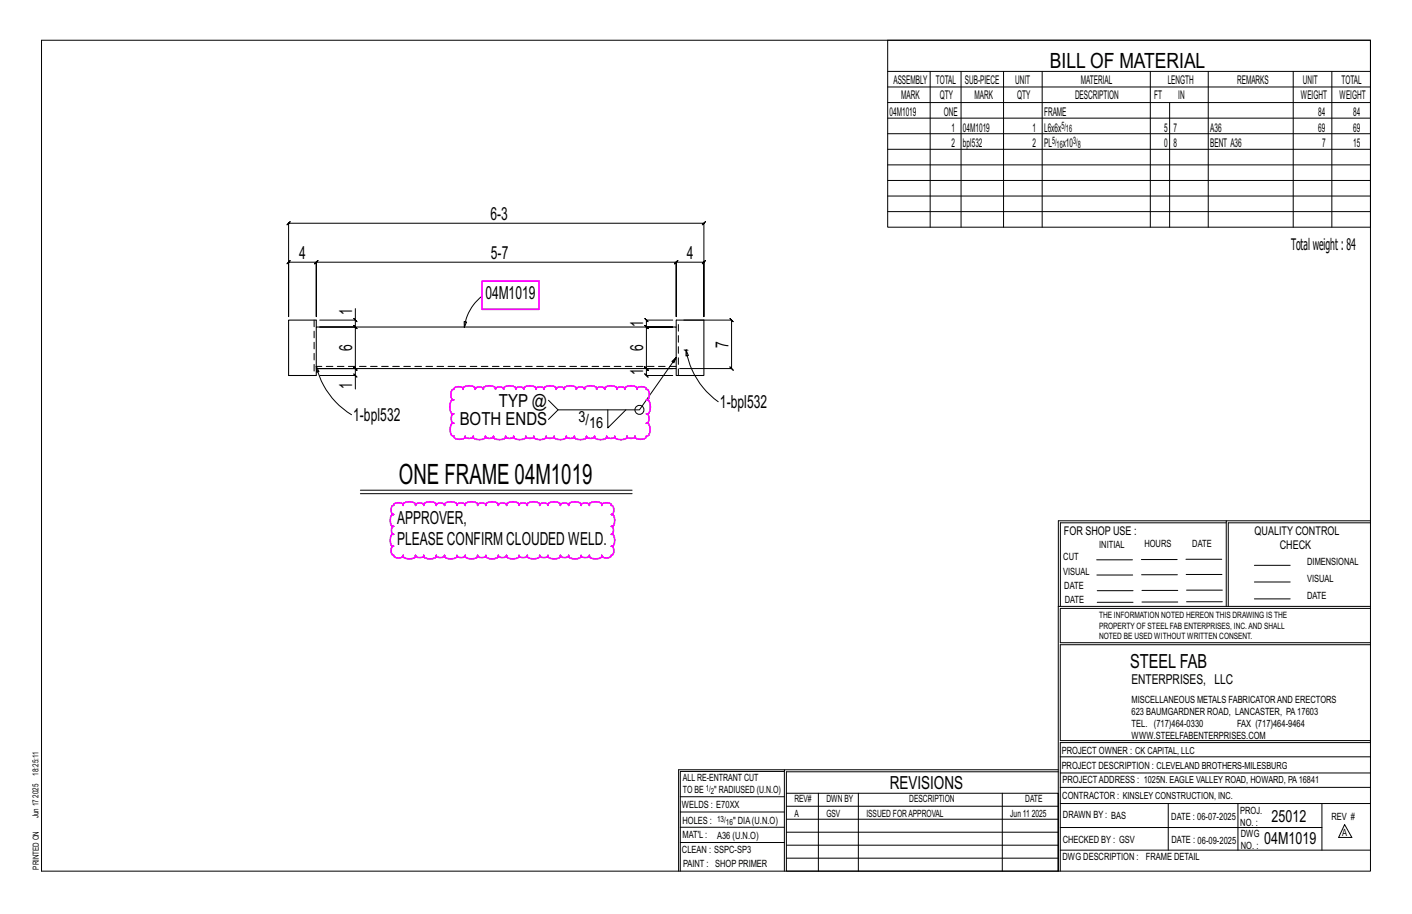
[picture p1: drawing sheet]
<svg xmlns="http://www.w3.org/2000/svg" width="432mm" height="279mm" viewBox="0 0 432 279" stroke-linecap="round" stroke-linejoin="round" font-family="sans-serif">
<g fill="none" stroke="#000" stroke-width=".31">
<path d="M12.7 12.3h406.4v254h-406.4zM271.5 12.3h147.6v57.2h-147.6zM271.5 21.8h147.6M271.5 26.6h147.6M271.5 31.4h147.6M271.5 36.1h147.6M284.5 21.8v47.7M293.9 21.8v47.7M306.9 21.8v47.7M318.7 21.8v47.7M351.8 21.8v47.7M357.7 31.4v38.1"/>
<path d="M369.5 21.8v47.7M395.5 21.8v47.7M407.3 21.8v47.7M271.5 40.9h147.6M271.5 45.6h147.6M271.5 50.4h147.6M271.5 55.2h147.6M271.5 59.9h147.6M88.3 68.2l-.5 .5 1-1-.5 .5h127l-.5 .5 1-1-.5 .5v28.6v-16.6l.5-.5-1 1 .5-.5h-8.5l.5-.5-1 1 .5-.5v16.6v-16.6l.5-.5-1 1 .5-.5h-110.1l.5-.5-1 1 .5-.5v16.6v-16.6l.5-.5-1 1 .5-.5h-8.4l.5-.5-1 1 .5-.5v16.6zM271.5 64.7h147.6M108.2 97.4l1 1zM108.7 97.9v2.1l-.5-.5 1 1-.5-.5h-10.9h10.9l-.5-.5 1 1-.5-.5v12.7l-.5-.5 1 1-.5-.5h-10.9h10.9l-.5-.5 1 1-.5-.5v2.1"/>
<path d="M108.7 94.3v3.6h-10.9M141.9 98.3l.8 .1-.7 1.7zM147.4 90.6a14.3 14.3 0 0 0-5.4 9.5M205.7 97.9h-8l-.5-.5 1 1-.5-.5v2.1l-.5-.5 1 1-.5-.5h8h-8l-.5-.5 1 1-.5-.5v12.7l-.5-.5 1 1-.5-.5h8h-8l-.5-.5 1 1-.5-.5v2.1l-.5-.5 1 1-.5-.5h8M209.1 97.9h14.6l-.5-.5 1 1-.5-.5v14.8l-.5-.5 1 1-.5-.5h-15.9M96.7 112l.9 1.6-.8 .2zM96.7 112a23.9 23.9 0 0 0 10.8 14.8M97.8 114.8h10.9v4.1M108.2 114.3l1 1zM206.8 109.3l-1.3 1.2 .6 .4 .7-1.6-11.3 16h-24.8l-3-2.9M209.2 107h.6M209.8 107l.7 1.7-.7 .1z"/>
<path d="M209.8 107a24.3 24.3 0 0 0 9.8 15.8M209.8 107l.6 .1M170.7 125.3l-3 2.9M185.9 125.3v5.5l5.5-5.5M110.2 149.9h83.1M110.2 150.9h83.1M375 159.8h-50.7v25.6M375 159.2h-51.3l-.1 107.1M419.1 159.2h-44.1v26.2M419.1 159.8h-43.5v25.6M335.4 171.1h10.9M335.4 175.8h11"/>
<path d="M349 171h11M349.1 175.7h11M362.7 171h10.9M362.7 175.6h11M383.6 172.8h11M383.6 177.9h11M323.7 185.4h95.4M335.5 184.1h11M335.5 180.6h11M349.2 184h11M349.2 180.5h11M362.9 180.4h10.9"/>
<path d="M362.9 184h10.9M383.6 183.1h11M419.1 186h-94.9v10.5h94.9M419.1 197.1h-94.9v29.3h94.9v.6h-94.9v39.3M239.9 235.8h-31.9v30.5M239.9 235.3h-32.4v31M323.6 235.3h-83.7v31M323.6 235.9h-83.1v6.6M324.2 236.3h94.9M324.2 231.4h94.9M208 252.9h31.9M208 257.5h31.9"/>
<path d="M208 243.6h31.9M208 248.2h31.9M240.5 242.5h83.1v23.8h-83.1zM240.5 258.4h83.1M240.5 254.4h83.1M240.5 250.4h83.1M240.5 246.5h83.1M250.3 242.5v23.8M262.5 242.5v23.8M306.5 242.5v23.8M324.2 253h80.1M324.2 245.6h94.9"/>
<path d="M324.2 259.9h94.9M324.2 240.7h94.9M357.3 245.6v14.3M378.6 245.6v14.3M404.3 245.6v14.3M411.2 252.1l2.2 3.9h-4zM240.5 262.3h83.1"/>
<circle cx="195.5" cy="125.3" r="1.38"/>
</g>
<path d="M96.7 100h110.1v12.7h-110.1zM96.7 100v-2.1h-8.4v16.9h8.4v-2.1M206.8 100v-2.1h8.5v16.9h-8.5v-2.1" fill="none" stroke="#000" stroke-width=".32"/>
<path d="M96.1 97.9v16.9M206.8 112h-110.1M207.4 114.8v-16.9" fill="none" stroke="#000" stroke-width=".31" stroke-dasharray="2 1.4"/>
<path d="M147.4 85.9h17.5v8.7h-17.5zM138.2 119.2l.7-.2-.1-.2a2.06 2.06 0 0 1 2.9 0l-.1 .2v-.3a2.74 2.74 0 0 1 3.8 0l-.1 .3v-.2a1.83 1.83 0 0 1 2.5 0v.2v-.3a2.74 2.74 0 0 1 3.8 0l-.1 .3v-.2a1.83 1.83 0 0 1 2.5 0v.2v-.3a2.74 2.74 0 0 1 3.8 0l-.1 .3v-.2a1.83 1.83 0 0 1 2.5 0v.2v-.3a2.74 2.74 0 0 1 3.7 0v.3v-.2a1.83 1.83 0 0 1 2.5 0v.2l-.1-.3a2.74 2.74 0 0 1 3.8 0v.3v-.2a1.83 1.83 0 0 1 2.5 0v.2l-.1-.3a2.74 2.74 0 0 1 3.8 0v.3l-.1-.2a1.83 1.83 0 0 1 2.6 0l-.1 .2v-.3a2.74 2.74 0 0 1 3.8 0v.3l-.1-.2a1.83 1.83 0 0 1 2.5 0v.2v-.3a2.74 2.74 0 0 1 3.8 0l-.1 .3v-.2a1.83 1.83 0 0 1 2.5 0v.2v-.3a2.74 2.74 0 0 1 3.8 0l-.1 .3v-.2a2.06 2.06 0 0 1 2.8 0v.2h.3a2.37 2.37 0 0 1 0 3.3l-.3-.1h.4a3.1 3.1 0 0 1 .5 4.1l-.5 .3-.4-.1h.3a2.1 2.1 0 0 1 0 2.9h-.3l.4-.1a2.89 2.89 0 0 1 0 4h-.4v.3a2.51 2.51 0 0 1-3.4 0v-.3v.2a1.83 1.83 0 0 1-2.5 0v-.2l.1 .3a2.74 2.74 0 0 1-3.8 0v-.3v.2a1.83 1.83 0 0 1-2.5 0v-.2l.1 .3a2.74 2.74 0 0 1-3.8 0v-.3l.1 .2a1.83 1.83 0 0 1-2.6 0l.1-.2v.3a2.74 2.74 0 0 1-3.8 0v-.3l.1 .2a1.83 1.83 0 0 1-2.5 0v-.2v.3a2.74 2.74 0 0 1-3.8 0l.1-.3v.2a1.83 1.83 0 0 1-2.5 0v-.2v.3a2.74 2.74 0 0 1-3.8 0l.1-.3v.2a1.83 1.83 0 0 1-2.5 0v-.2v.3a2.74 2.74 0 0 1-3.7 0v-.3v.2a1.83 1.83 0 0 1-2.5 0v-.2l.1 .3a2.74 2.74 0 0 1-3.8 0v-.3v.2a1.83 1.83 0 0 1-2.5 0v-.2l.1 .3a2.74 2.74 0 0 1-3.8 0v-.3l.1 .2a1.83 1.83 0 0 1-2.6 0l.1-.2v.3a2.51 2.51 0 0 1-3.5 0l.1-.3h-.4a2.89 2.89 0 0 1 0-4l.4 .1h-.3a2.1 2.1 0 0 1 0-2.9h.3l-.5 .1a3.1 3.1 0 0 1-.4-4.1l.4-.3h.5l-.4 .1a2.34 2.34 0 0 1-.3-3.1zM120.6 154a2.39 2.39 0 0 1 2.7 .3v.2l-.1-.3a2.81 2.81 0 0 1 3.9 0v.3v-.2a1.87 1.87 0 0 1 2.5 0v.2v-.3a2.81 2.81 0 0 1 3.8 0v.3v-.2a1.87 1.87 0 0 1 2.6 0l-.1 .2v-.3a2.81 2.81 0 0 1 3.9 0l-.1 .3v-.2a1.87 1.87 0 0 1 2.6 0v.2l-.1-.3a2.81 2.81 0 0 1 3.9 0v.3l-.1-.2a1.87 1.87 0 0 1 2.6 0v.2v-.3a2.81 2.81 0 0 1 3.8 0v.3v-.2a1.87 1.87 0 0 1 2.5 0v.2v-.3a2.81 2.81 0 0 1 3.9 0l-.1 .3v-.2a1.87 1.87 0 0 1 2.6 0v.2l-.1-.3a2.81 2.81 0 0 1 3.9 0l-.1 .3v-.2a1.87 1.87 0 0 1 2.6 0v.2l-.1-.3a2.81 2.81 0 0 1 3.9 0v.3l-.1-.2a1.87 1.87 0 0 1 2.6 0v.2v-.3a2.81 2.81 0 0 1 3.8 0v.3v-.2a1.87 1.87 0 0 1 2.6 0l-.1 .2v-.3a2.81 2.81 0 0 1 3.9 0l-.1 .3v-.2a2.1 2.1 0 0 1 2.9 0v.2h.2a2.02 2.02 0 0 1 0 2.8h-.2l.3-.1a2.69 2.69 0 0 1 0 3.7h-.3h.2a1.79 1.79 0 0 1 0 2.4h-.2h.3a2.69 2.69 0 0 1 0 3.7h-.3l.2-.1a2.02 2.02 0 0 1 0 2.8h-.2v.3a2.1 2.1 0 0 1-2.9 0v-.3l.1 .4a2.81 2.81 0 0 1-3.9 0v-.4l.1 .2a1.87 1.87 0 0 1-2.6 0v-.2v.4a2.81 2.81 0 0 1-3.8 0v-.4v.2a1.87 1.87 0 0 1-2.6 0l.1-.2v.4a2.81 2.81 0 0 1-3.9 0l.1-.4v.2a1.87 1.87 0 0 1-2.6 0v-.2l.1 .4a2.81 2.81 0 0 1-3.9 0l.1-.4v.2a1.87 1.87 0 0 1-2.6 0v-.2l.1 .4a2.81 2.81 0 0 1-3.9 0v-.4v.2a1.87 1.87 0 0 1-2.5 0v-.2v.4a2.81 2.81 0 0 1-3.8 0v-.4v.2a1.87 1.87 0 0 1-2.6 0l.1-.2v.4a2.81 2.81 0 0 1-3.9 0l.1-.4v.2a1.87 1.87 0 0 1-2.6 0v-.2l.1 .4a2.81 2.81 0 0 1-3.9 0v-.4l.1 .2a1.87 1.87 0 0 1-2.6 0v-.2v.4a2.81 2.81 0 0 1-3.8 0v-.4v.2a1.87 1.87 0 0 1-2.5 0v-.2v.4a2.81 2.81 0 0 1-3.9 0l.1-.4v.3a2.1 2.1 0 0 1-2.9 0v-.3h-.2a2.02 2.02 0 0 1 0-2.8l.2 .1h-.3a2.69 2.69 0 0 1 0-3.7h.3h-.2a1.79 1.79 0 0 1 0-2.4h.2h-.3a2.69 2.69 0 0 1 0-3.7l.3 .1h-.2a2.02 2.02 0 0 1 0-2.8h.2z" fill="none" stroke="#f0f" stroke-width=".5"/>
<text font-size="8.6" x="122" y="147.9">ONE FRAME 04M1019</text>
<text font-size="6.4" x="321.1" y="20.7">BILL OF MATERIAL</text>
<text font-size="5.9" x="345.6" y="204.1">STEEL FAB</text>
<g font-size="5.5">
<text x="150" y="67.3">6-3</text>
<text x="91.5" y="79.2">4</text>
<text x="150.1" y="79.2">5-7</text>
<text x="210" y="79.2">4</text>
<text x="148.4" y="91.5">04M1019</text>
<text x="107.7" y="96.4" transform="rotate(-90 107.7 96.4)">1</text>
<text x="196.7" y="99.9" transform="rotate(-90 196.7 99.9)">1</text>
<text x="107.7" y="107.3" transform="rotate(-90 107.7 107.3)">6</text>
<text x="196.7" y="107.3" transform="rotate(-90 196.7 107.3)">6</text>
<text x="222.7" y="106.3" transform="rotate(-90 222.7 106.3)">7</text>
<text x="107.7" y="118.9" transform="rotate(-90 107.7 118.9)">1</text>
<text x="196.7" y="114.8" transform="rotate(-90 196.7 114.8)">1</text>
<text x="152.6" y="124.3">TYP @</text>
<text x="220.2" y="124.7">1-bpl532</text>
<text x="108" y="128.7">1-bpl532</text>
<text x="140.6" y="129.8">BOTH ENDS</text>
<text x="121.5" y="160.1">APPROVER,</text>
<text x="121.5" y="166.7">PLEASE CONFIRM CLOUDED WELD.</text>
<text x="272.2" y="241.1">REVISIONS</text>
</g>
<g font-size="5.1">
<text x="388.9" y="251.3">25012</text>
<text x="386.6" y="258.1">04M1019</text>
</g>
<text font-size="4.9" x="394.8" y="76.4">Totalweight : 84</text>
<g font-size="4.7">
<text x="176.9" y="129.1">3/</text>
<text x="180.1" y="130.8">16</text>
</g>
<text font-size="4.2" x="346" y="209.1">ENTERPRISES, LLC</text>
<g font-size="3.7">
<text x="273.2" y="25.6">ASSEMBLY</text>
<text x="286.2" y="25.6">TOTAL</text>
<text x="295.1" y="25.6">SUB-PIECE</text>
<text x="310.4" y="25.6">UNIT</text>
<text x="330.5" y="25.6">MATERIAL</text>
<text x="357.1" y="25.6">LENGTH</text>
<text x="378.3" y="25.6">REMARKS</text>
<text x="398.4" y="25.6">UNIT</text>
<text x="410.2" y="25.6">TOTAL</text>
<text x="272.1" y="35.5">04M1019</text>
<text x="275.6" y="30.4">MARK</text>
<text x="287.4" y="30.4">QTY</text>
<text x="288.6" y="35.5">ONE</text>
<text x="298" y="30.4">MARK</text>
<text x="311" y="30.4">QTY</text>
<text x="319.3" y="35.5">FRAME</text>
<text x="328.7" y="30.4">DESCRIPTION</text>
<text x="353" y="30.4">FT</text>
<text x="360.3" y="30.4">IN</text>
<text x="397.8" y="30.4">WEIGHT</text>
<text x="403.2" y="35.5">84</text>
<text x="409.6" y="30.4">WEIGHT</text>
<text x="413.8" y="35.5">84</text>
<text x="290.9" y="40.2">1</text>
<text x="294.5" y="40.2">04M1019</text>
<text x="315.8" y="40.2">1</text>
<text x="319.3" y="40.2">L6x6x</text>
<text x="356" y="40.2">5</text>
<text x="358.9" y="40.2">7</text>
<text x="370.1" y="40.2">A36</text>
<text x="403.2" y="40.2">69</text>
<text x="413.8" y="40.2">69</text>
<text x="290.9" y="45">2</text>
<text x="294.5" y="45">bpl532</text>
<text x="315.8" y="45">2</text>
<text x="319.3" y="45">PL</text>
<text x="325" y="45">x10</text>
<text x="356" y="45">0</text>
<text x="358.9" y="45">8</text>
<text x="370.1" y="45">BENT A36</text>
<text x="404.3" y="45">7</text>
<text x="413.8" y="45">15</text>
<text x="325.3" y="163.4">FOR SHOP USE :</text>
<text x="383.7" y="163.4">QUALITY CONTROL</text>
<text x="391.4" y="167.8">CHECK</text>
</g>
<g font-size="3.1">
<text x="324.6" y="39.4">5/</text>
<text x="326" y="40.5">16</text>
<text x="321.7" y="44.1">5/</text>
<text x="323.1" y="45.3">16</text>
<text x="328.2" y="44.1">3/</text>
<text x="329.6" y="45.3">8</text>
<text x="336.2" y="167.4">INITIAL</text>
<text x="350" y="167.1">HOURS</text>
<text x="364.6" y="167.2">DATE</text>
<text x="325.2" y="171.3">CUT</text>
<text x="399.8" y="172.8">DIMENSIONAL</text>
<text x="325.1" y="175.8">VISUAL</text>
<text x="399.8" y="177.9">VISUAL</text>
<text x="325.5" y="180">DATE</text>
<text x="325.7" y="184.4">DATE</text>
<text x="399.8" y="183.1">DATE</text>
<text x="346" y="215">MISCELLANEOUS METALS FABRICATORAND ERECTORS</text>
<text x="346" y="218.6">623 BAUMGARDNER ROAD, LANCASTER, PA17603</text>
<text x="346" y="225.8">WWW.STEELFABENTERPRISES.COM</text>
<text x="346" y="222.2">TEL. (717)464-0330</text>
<text x="378.3" y="222.2">FAX (717)464-9464</text>
<text x="324.7" y="230.5">PROJECT OWNER : CK CAPITAL, LLC</text>
<text x="208.8" y="238.8">ALL RE-ENTRANT CUT</text>
<text x="324.7" y="235.1">PROJECT DESCRIPTION : CLEVELAND BROTHERS-MILESBURG</text>
<text x="324.9" y="239.5">PROJECTADDRESS : 1025N. EAGLE VALLEY ROAD, HOWARD, PA16841</text>
<text x="208.8" y="242.5">TO BE</text>
<text x="218.4" y="242.5">&quot; RADIUSED (U.N.O)</text>
<text x="242.9" y="245.3">REV#</text>
<text x="252.7" y="245.3">DWN BY</text>
<text x="278.1" y="245.3">DESCRIPTION</text>
<text x="313.5" y="245.3">DATE</text>
<text x="324.9" y="244.2">CONTRACTOR : KINSLEY CONSTRUCTION, INC.</text>
<text x="208.5" y="247">WELDS : E70XX</text>
<text x="208.7" y="251.7">HOLES :</text>
<text x="224.2" y="251.8">&quot; DIA(U.N.O)</text>
<text x="242.9" y="249.9">A</text>
<text x="252.7" y="249.9">GSV</text>
<text x="264.9" y="249.9">ISSUED FORAPPROVAL</text>
<text x="309" y="249.9">Jun 11</text>
<text x="315.5" y="249.9">2025</text>
<text x="325.1" y="250">DRAWN BY : BAS</text>
<text x="358.2" y="250.5">DATE : 06-07-2025</text>
<text x="379.3" y="248.9">PROJ.</text>
<text x="407.2" y="250.5">REV #</text>
<text x="208.7" y="256.3">MAT'L :</text>
<text x="219.3" y="256.4">A36 (U.N.O)</text>
<text x="325" y="257.6">CHECKED BY : GSV</text>
<text x="358.3" y="257.7">DATE : 06-09-2025</text>
<text x="379.3" y="252.5">NO. :</text>
<text x="379.5" y="255.9">DWG</text>
<text x="410.5" y="255.5">A</text>
<text x="208.6" y="260.7">CLEAN : SSPC-SP3</text>
<text x="324.9" y="262.9">DWG DESCRIPTION :</text>
<text x="350.4" y="263">FRAME DETAIL</text>
<text x="379.5" y="259.5">NO. :</text>
<text x="208.9" y="265">PAINT : SHOP PRIMER</text>
</g>
<g font-size="2.7">
<text x="336.1" y="189">THE INFORMATION NOTED HEREON THIS DRAWING IS THE</text>
<text x="336.1" y="195.4">NOTED BE USED WITHOUT WRITTEN CONSENT.</text>
<text x="336.1" y="192.2">PROPERTY OF STEEL FAB ENTERPRISES, INC.AND SHALL</text>
</g>
<g font-size="2.6">
<text x="215.9" y="241.8">1/</text>
<text x="217.4" y="242.7">2</text>
<text x="219.3" y="251.1">13/</text>
<text x="222" y="252.1">16</text>
</g>
<g font-size="2.5">
<text x="11.7" y="237.1" transform="rotate(-90 11.7 237.1)">18:25:11</text>
<text x="11.8" y="243.8" transform="rotate(-90 11.8 243.8)">2025</text>
<text x="11.8" y="250.1" transform="rotate(-90 11.8 250.1)">Jun 17</text>
<text x="11.9" y="265.8" transform="rotate(-90 11.9 265.8)">PRINTED ON</text>
</g>
</svg>
